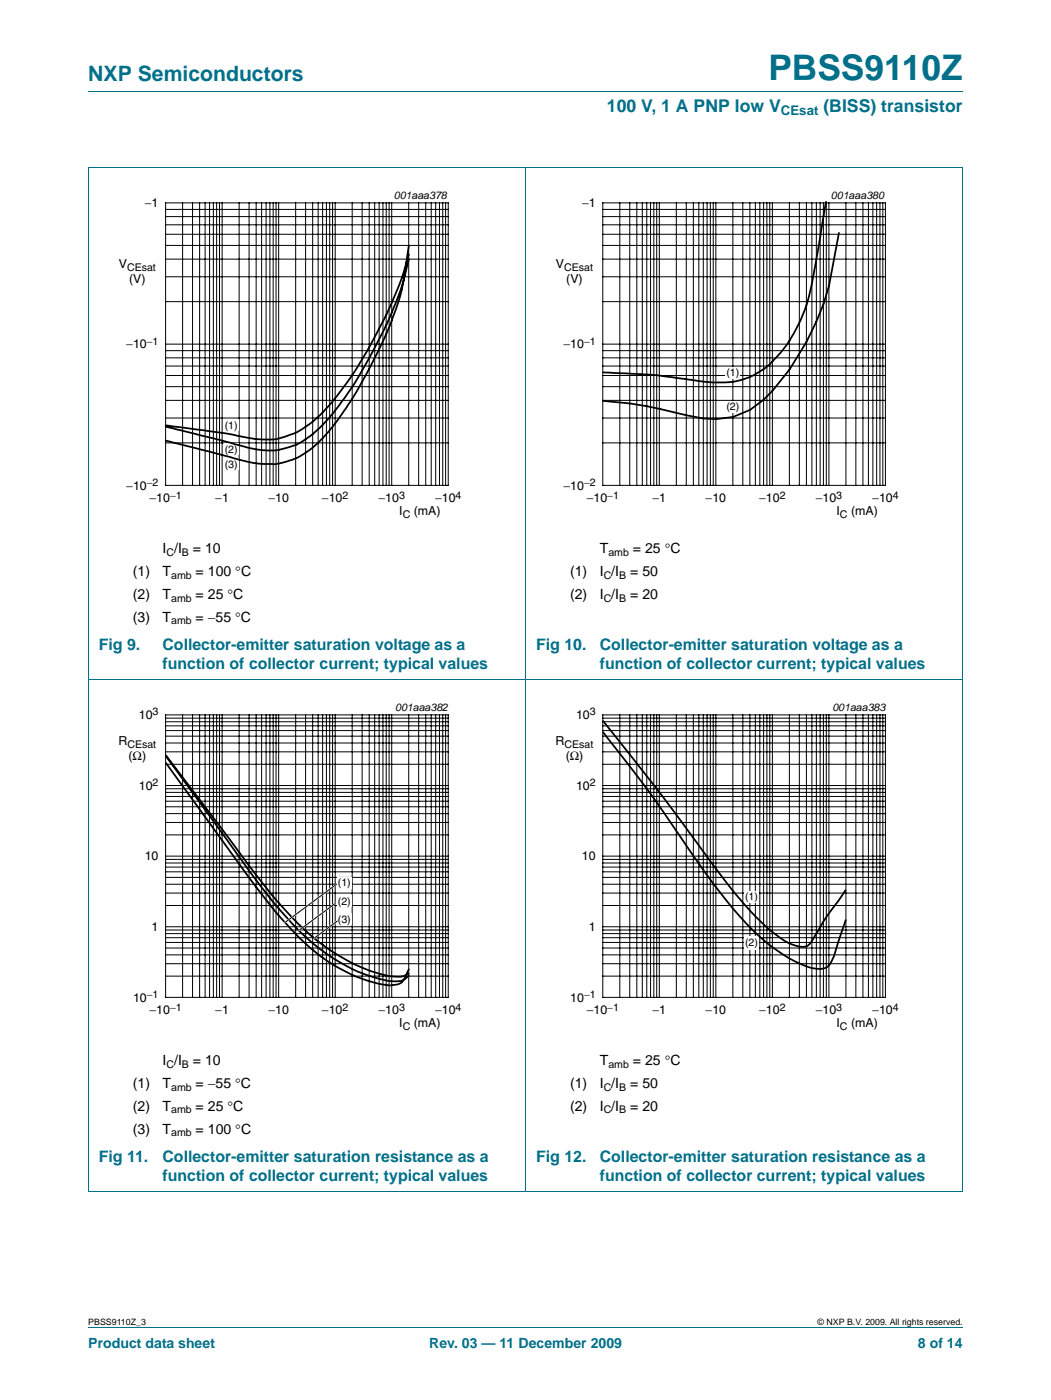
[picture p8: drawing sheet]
<svg xmlns="http://www.w3.org/2000/svg" width="210mm" height="280mm" viewBox="0 0 210 280" stroke-linecap="round" stroke-linejoin="round" font-family="sans-serif">
<path d="M17.6 18.3h174.7M17.6 33.5h174.7M17.6 33.5v204.6M104.9 33.4v204.7M192.3 33.5v204.6M17.6 135.8h174.7M17.6 238.1h174.7M17.6 265.3h174.7" fill="none" stroke="#00708a" stroke-width=".2"/>
<path d="M20.4 37.7h81.8v66.3h-81.8z" fill="none" stroke="#fff" stroke-width=".2"/>
<g fill="none" stroke="#000" stroke-width=".2">
<path d="M33.1 40.5h56.4v56.5h-56.4zM33.1 55.3h56.4M33.1 51.8h56.4M33.1 49h56.4M33.1 46.8h56.4M33.1 44.9h56.4M33.1 43.3h56.4M33.1 41.8h56.4M36.5 40.5v56.5M38.5 40.5v56.5M39.9 40.5v56.5M41 40.5v56.5"/>
<path d="M41.9 40.5v56.5M42.6 40.5v56.5M43.3 40.5v56.5M43.8 40.5v56.5M44.4 40.5v56.5M47.8 40.5v56.5M49.7 40.5v56.5M51.2 40.5v56.5M52.3 40.5v56.5M53.1 40.5v56.5M53.9 40.5v56.5M54.6 40.5v56.5"/>
<path d="M55.1 40.5v56.5M55.7 40.5v56.5M59 40.5v56.5M61 40.5v56.5M62.4 40.5v56.5M63.5 40.5v56.5M64.4 40.5v56.5M65.2 40.5v56.5M65.8 40.5v56.5M66.4 40.5v56.5M66.9 40.5v56.5M70.3 40.5v56.5"/>
<path d="M72.3 40.5v56.5M73.7 40.5v56.5M74.8 40.5v56.5M75.7 40.5v56.5M76.5 40.5v56.5M77.1 40.5v56.5M77.7 40.5v56.5M78.2 40.5v56.5M81.6 40.5v56.5M83.6 40.5v56.5M85 40.5v56.5M86.1 40.5v56.5"/>
<path d="M87 40.5v56.5M87.8 40.5v56.5M88.4 40.5v56.5M89 40.5v56.5M33.1 77.3h56.4M33.1 75h56.4M33.1 73.1h56.4M33.1 71.5h56.4M33.1 70.1h56.4M33.1 68.8h56.4M33.1 60.3h56.4M33.1 88.5h56.4"/>
<path d="M33.1 83.5h56.4M33.1 80h56.4"/>
</g>
<g fill="#fff">
<path d="M44.7 83.8h2.9v2.4h-2.9z"/>
<path d="M44.7 88.6h2.9v2.3h-2.9z"/>
<path d="M44.7 91.5h2.9v2.4h-2.9z"/>
</g>
<path d="M81.6 49.1l-.1 1.1a47.7 47.7 0 0 1-2.8 12.6 90.9 90.9 0 0 1-13.1 23.4 16.2 16.2 0 0 1-10.5 6.5l-.5 .1a23 23 0 0 1-7.8-1.2l-13.7-3.6M81.6 51.8l-1.2 4.7a69.1 69.1 0 0 1-4.7 11.2l-1.9 3.8a59.8 59.8 0 0 1-10.4 14.4 14.1 14.1 0 0 1-14.7 3.3l-15.6-3.9M81.6 50.8a57.4 57.4 0 0 1-3.8 10.7l-3.8 7.4a60.6 60.6 0 0 1-11.1 14.9l-1.1 1-2.4 1.5-4 1.4a12 12 0 0 1-4.6 0l-6.9-1.3-10.8-1.4" fill="none" stroke="#000" stroke-width=".35"/>
<path d="M107.7 37.7h81.8v66.3h-81.8z" fill="none" stroke="#fff" stroke-width=".2"/>
<g fill="none" stroke="#000" stroke-width=".2">
<path d="M120.4 40.5h56.4v56.5h-56.4zM120.4 55.3h56.4M120.4 51.8h56.4M120.4 49h56.4M120.4 46.8h56.4M120.4 44.9h56.4M120.4 43.3h56.4M120.4 41.8h56.4M123.8 40.5v56.5M125.8 40.5v56.5M127.2 40.5v56.5M128.3 40.5v56.5"/>
<path d="M129.2 40.5v56.5M129.9 40.5v56.5M130.6 40.5v56.5M131.2 40.5v56.5M131.7 40.5v56.5M135.1 40.5v56.5M137.1 40.5v56.5M138.5 40.5v56.5M139.6 40.5v56.5M140.5 40.5v56.5M141.2 40.5v56.5M141.9 40.5v56.5"/>
<path d="M142.4 40.5v56.5M143 40.5v56.5M146.4 40.5v56.5M148.4 40.5v56.5M149.8 40.5v56.5M150.9 40.5v56.5M151.7 40.5v56.5M152.5 40.5v56.5M153.2 40.5v56.5M153.7 40.5v56.5M154.3 40.5v56.5M157.7 40.5v56.5"/>
<path d="M159.6 40.5v56.5M161.1 40.5v56.5M162.1 40.5v56.5M163 40.5v56.5M163.8 40.5v56.5M164.5 40.5v56.5M165 40.5v56.5M165.5 40.5v56.5M168.9 40.5v56.5M170.9 40.5v56.5M172.3 40.5v56.5M173.4 40.5v56.5"/>
<path d="M174.3 40.5v56.5M175.1 40.5v56.5M175.7 40.5v56.5M176.3 40.5v56.5M120.4 77.3h56.4M120.4 75h56.4M120.4 73.1h56.4M120.4 71.5h56.4M120.4 70.1h56.4M120.4 68.8h56.4M120.4 60.3h56.4M120.4 88.5h56.4"/>
<path d="M120.4 83.5h56.4M120.4 80h56.4"/>
</g>
<g fill="#fff">
<path d="M144.9 73.3h2.9v2.3h-2.9z"/>
<path d="M144.9 80.1h2.9v2.3h-2.9z"/>
</g>
<path d="M165 40.3l-1.5 9.2a77.8 77.8 0 0 1-2.8 12.5 27.6 27.6 0 0 1-6.9 10.8 14.9 14.9 0 0 1-9.2 3.6l-3.4-.1-10.1-1.3-10.7-.6M167.5 46.5l-1.9 10.6a52 52 0 0 1-13.1 22.8 14.1 14.1 0 0 1-12 3.7l-3.4-.6a82.4 82.4 0 0 0-16.7-2.9M33.1 152.4l15.6 21.5 4.9 6.6 1.8 2.1 4 4.4 3.3 3a28.5 28.5 0 0 0 15.4 6.9l.4-.1a2.38 2.38 0 0 0 2.3-1.3l.9-1.8M33.1 151.1l20.2 27.6 2.1 2.6 4 4.4 3.8 3.4a30.5 30.5 0 0 0 15.1 7h.4a3.2 3.2 0 0 0 3-1.1M33.1 150.9l18.5 24.5 2.8 3.6 5 5.5 3.8 3.3a33.3 33.3 0 0 0 15 7.3 4.8 4.8 0 0 0 3.5-.6" fill="none" stroke="#000" stroke-width=".35"/>
<path d="M20.4 140h81.8v66.4h-81.8z" fill="none" stroke="#fff" stroke-width=".2"/>
<g fill="none" stroke="#000" stroke-width=".2">
<path d="M33.1 142.9h56.4v56.4h-56.4zM33.1 159.2h56.4M33.1 158.3h56.4M33.1 157.6h56.4M33.1 157h56.4M33.1 152.7h56.4M33.1 150.2h56.4M33.1 148.5h56.4M33.1 147.1h56.4M33.1 146h56.4M33.1 145h56.4M33.1 144.2h56.4"/>
<path d="M33.1 143.5h56.4M36.5 142.9v56.4M38.5 142.9v56.4M39.9 142.9v56.4M41 142.9v56.4M41.9 142.9v56.4M42.6 142.9v56.4M43.3 142.9v56.4M43.8 142.9v56.4M44.4 142.9v56.4M47.8 142.9v56.4M49.7 142.9v56.4"/>
<path d="M51.2 142.9v56.4M52.3 142.9v56.4M53.1 142.9v56.4M53.9 142.9v56.4M54.6 142.9v56.4M55.1 142.9v56.4M55.7 142.9v56.4M59 142.9v56.4M61 142.9v56.4M62.4 142.9v56.4M63.5 142.9v56.4M64.4 142.9v56.4"/>
<path d="M65.2 142.9v56.4M65.8 142.9v56.4M66.4 142.9v56.4M66.9 142.9v56.4M70.3 142.9v56.4M72.3 142.9v56.4M73.7 142.9v56.4M74.8 142.9v56.4M75.7 142.9v56.4M76.5 142.9v56.4M77.1 142.9v56.4M77.7 142.9v56.4"/>
<path d="M78.2 142.9v56.4M81.6 142.9v56.4M83.6 142.9v56.4M85 142.9v56.4M86.1 142.9v56.4M87 142.9v56.4M87.8 142.9v56.4M88.4 142.9v56.4M89 142.9v56.4M33.1 178.5h56.4M33.1 176.7h56.4M33.1 175.3h56.4"/>
<path d="M33.1 174.2h56.4M33.1 173.3h56.4M33.1 172.4h56.4M33.1 171.7h56.4M33.1 171.1h56.4M33.1 166.8h56.4M33.1 164.3h56.4M33.1 162.6h56.4M33.1 161.2h56.4M33.1 160.1h56.4M33.1 195.1h56.4M33.1 192.6h56.4"/>
<path d="M33.1 190.8h56.4M33.1 189.4h56.4M33.1 188.3h56.4M33.1 187.4h56.4M33.1 186.6h56.4M33.1 185.8h56.4M33.1 185.2h56.4M33.1 180.9h56.4"/>
</g>
<g fill="#fff">
<path d="M67.3 175.2h2.9v2.3h-2.9z"/>
<path d="M67.3 178.9h2.9v2.3h-2.9z"/>
<path d="M67.3 182.5h2.9v2.3h-2.9z"/>
</g>
<path d="M67.2 176.7l-10.3 7.6M66.9 180.5l-7.3 5.5M67.4 184l-4.6 3.4" fill="none" stroke="#fff" stroke-width=".35"/>
<g fill="none" stroke="#000" stroke-width=".2">
<path d="M120.4 142.9h56.4v56.4h-56.4zM120.4 159.2h56.4M120.4 158.3h56.4M120.4 157.6h56.4M120.4 157h56.4M120.4 152.7h56.4M120.4 150.2h56.4M120.4 148.5h56.4M120.4 147.1h56.4M120.4 146h56.4M120.4 145h56.4M120.4 144.2h56.4"/>
<path d="M120.4 143.5h56.4M123.8 142.9v56.4M125.8 142.9v56.4M127.2 142.9v56.4M128.3 142.9v56.4M129.2 142.9v56.4M129.9 142.9v56.4M130.6 142.9v56.4M131.2 142.9v56.4M131.7 142.9v56.4M135.1 142.9v56.4M137.1 142.9v56.4"/>
<path d="M138.5 142.9v56.4M139.6 142.9v56.4M140.5 142.9v56.4M141.2 142.9v56.4M141.9 142.9v56.4M142.4 142.9v56.4M143 142.9v56.4M146.4 142.9v56.4M148.4 142.9v56.4M149.8 142.9v56.4M150.9 142.9v56.4M151.7 142.9v56.4"/>
<path d="M152.5 142.9v56.4M153.2 142.9v56.4M153.7 142.9v56.4M154.3 142.9v56.4M157.7 142.9v56.4M159.6 142.9v56.4M161.1 142.9v56.4M162.1 142.9v56.4M163 142.9v56.4M163.8 142.9v56.4M164.5 142.9v56.4M165 142.9v56.4"/>
<path d="M165.5 142.9v56.4M168.9 142.9v56.4M170.9 142.9v56.4M172.3 142.9v56.4M173.4 142.9v56.4M174.3 142.9v56.4M175.1 142.9v56.4M175.7 142.9v56.4M176.3 142.9v56.4M67.2 176.7l-10.3 7.6M120.4 178.5h56.4M120.4 176.7h56.4"/>
<path d="M120.4 175.3h56.4M120.4 174.2h56.4M120.4 173.3h56.4M120.4 172.4h56.4M120.4 171.7h56.4M120.4 171.1h56.4M120.4 166.8h56.4M120.4 164.3h56.4M120.4 162.6h56.4M120.4 161.2h56.4M120.4 160.1h56.4M66.9 180.5l-7.3 5.5"/>
<path d="M67.4 184l-4.6 3.4M120.4 195.1h56.4M120.4 192.6h56.4M120.4 190.8h56.4M120.4 189.4h56.4M120.4 188.3h56.4M120.4 187.4h56.4M120.4 186.6h56.4M120.4 185.8h56.4M120.4 185.2h56.4M120.4 180.9h56.4"/>
</g>
<path d="M107.7 140h81.8v66.4h-81.8z" fill="none" stroke="#fff" stroke-width=".2"/>
<g fill="#fff">
<path d="M148.7 178h2.8v2.3h-2.8z"/>
<path d="M148.7 187.1h2.8v2.6h-2.8z"/>
</g>
<path d="M120.4 146.3l9 11.5 9.8 14.3 4.7 6.4a48.7 48.7 0 0 0 11.1 11.3 18 18 0 0 0 8.4 3.8 2.59 2.59 0 0 0 2.9-2.1l2.6-7.7M120.4 144l12.1 15.3 11.4 15.5a68.5 68.5 0 0 0 9.6 10.9l.6 .4a11.9 11.9 0 0 0 6 3.1 2.2 2.2 0 0 0 2.3-1.6l2.5-4.2 4-5.6" fill="none" stroke="#000" stroke-width=".35"/>
<text font-size="7" fill="#00708a" x="153.5" y="16">PBSS9110Z</text>
<text font-size="4.2" fill="#00708a" x="17.6" y="16.2">NXP Semiconductors</text>
<g font-size="3.5" fill="#00708a">
<text x="121.2" y="22.4">100 V, 1 A PNP low V</text>
<text x="164.4" y="22.4">(BISS) transistor</text>
</g>
<g font-size="3.2" fill="#00708a">
<text x="19.7" y="129.8">Fig 9.</text>
<text x="32.5" y="129.8">Collector-emitter saturation voltage as a</text>
<text x="107.1" y="129.8">Fig 10.</text>
<text x="119.8" y="129.8">Collector-emitter saturation voltage as a</text>
<text x="32.4" y="133.7">function of collector current; typical values</text>
<text x="119.8" y="133.7">function of collector current; typical values</text>
<text x="19.7" y="232.1">Fig 11.</text>
<text x="32.5" y="232.1">Collector-emitter saturation resistance as a</text>
<text x="107.1" y="232.1">Fig 12.</text>
<text x="119.8" y="232.1">Collector-emitter saturation resistance as a</text>
<text x="32.4" y="236">function of collector current; typical values</text>
<text x="119.8" y="236">function of collector current; typical values</text>
</g>
<g font-size="2.8">
<text x="32.4" y="110.5">I /I</text>
<text x="38.5" y="110.5">= 10</text>
<text x="119.8" y="110.5">T</text>
<text x="126.4" y="110.5">= 25 °C</text>
<text x="26.5" y="119.7">(2)</text>
<text x="26.5" y="115.1">(1)</text>
<text x="32.4" y="119.7">T</text>
<text x="32.4" y="115.1">T</text>
<text x="39.1" y="115.1">= 100 °C</text>
<text x="39.1" y="119.7">= 25 °C</text>
<text x="113.9" y="119.7">(2)</text>
<text x="113.9" y="115.1">(1)</text>
<text x="119.8" y="119.7">I /I</text>
<text x="119.8" y="115.1">I /I</text>
<text x="125.9" y="115.1">= 50</text>
<text x="125.9" y="119.7">= 20</text>
<text x="26.5" y="124.3">(3)</text>
<text x="32.4" y="124.3">T</text>
<text x="39.1" y="124.3">= −55 °C</text>
<text x="32.4" y="212.8">I /I</text>
<text x="38.5" y="212.8">= 10</text>
<text x="119.8" y="212.8">T</text>
<text x="126.4" y="212.8">= 25 °C</text>
<text x="26.5" y="222">(2)</text>
<text x="26.5" y="217.4">(1)</text>
<text x="32.4" y="222">T</text>
<text x="32.4" y="217.4">T</text>
<text x="39.1" y="217.4">= −55 °C</text>
<text x="39.1" y="222">= 25 °C</text>
<text x="113.9" y="222">(2)</text>
<text x="113.9" y="217.4">(1)</text>
<text x="119.8" y="222">I /I</text>
<text x="119.8" y="217.4">I /I</text>
<text x="125.9" y="217.4">= 50</text>
<text x="125.9" y="222">= 20</text>
<text x="26.5" y="226.6">(3)</text>
<text x="32.4" y="226.6">T</text>
<text x="39.1" y="226.6">= 100 °C</text>
</g>
<g font-size="2.8" fill="#00708a">
<text x="17.6" y="269.3">Product data sheet</text>
<text x="85.7" y="269.3">Rev. 03 — 11 December 2009</text>
<text x="183.3" y="269.3">8 of 14</text>
</g>
<text font-size="2.6" fill="#00708a" x="156" y="23.1">CEsat</text>
<g font-size="2.5">
<text x="28.9" y="41.4">−1</text>
<text x="116.2" y="41.4">−1</text>
<text x="23.7" y="53.6">V</text>
<text x="111" y="53.6">V</text>
<text x="25.8" y="56.6">(V)</text>
<text x="113.1" y="56.6">(V)</text>
<text x="25.2" y="69.6">−10</text>
<text x="112.5" y="69.6">−10</text>
<text x="25.2" y="97.8">−10</text>
<text x="29.9" y="100.4">−10</text>
<text x="43" y="100.4">−1</text>
<text x="53.6" y="100.4">−10</text>
<text x="64.3" y="100.4">−10</text>
<text x="75.6" y="100.4">−10</text>
<text x="86.9" y="100.4">−10</text>
<text x="112.5" y="97.8">−10</text>
<text x="117.2" y="100.4">−10</text>
<text x="130.3" y="100.4">−1</text>
<text x="140.9" y="100.4">−10</text>
<text x="151.6" y="100.4">−10</text>
<text x="162.9" y="100.4">−10</text>
<text x="174.2" y="100.4">−10</text>
<text x="79.8" y="102.9">I</text>
<text x="82.7" y="102.9">(mA)</text>
<text x="167.1" y="102.9">I</text>
<text x="170" y="102.9">(mA)</text>
<text x="27.7" y="143.7">10</text>
<text x="115.1" y="143.7">10</text>
<text x="23.7" y="148.9">R</text>
<text x="111" y="148.9">R</text>
<text x="25.7" y="151.9">(Ω)</text>
<text x="113" y="151.9">(Ω)</text>
<text x="27.7" y="157.8">10</text>
<text x="115.1" y="157.8">10</text>
<text x="28.9" y="171.9">10</text>
<text x="116.2" y="171.9">10</text>
<text x="30.3" y="186">1</text>
<text x="117.6" y="186">1</text>
<text x="26.6" y="200.1">10</text>
<text x="29.9" y="202.7">−10</text>
<text x="43" y="202.7">−1</text>
<text x="53.6" y="202.7">−10</text>
<text x="64.3" y="202.7">−10</text>
<text x="75.6" y="202.7">−10</text>
<text x="86.9" y="202.7">−10</text>
<text x="113.9" y="200.1">10</text>
<text x="117.2" y="202.7">−10</text>
<text x="130.3" y="202.7">−1</text>
<text x="140.9" y="202.7">−10</text>
<text x="151.6" y="202.7">−10</text>
<text x="162.9" y="202.7">−10</text>
<text x="174.2" y="202.7">−10</text>
<text x="79.8" y="205.2">I</text>
<text x="82.7" y="205.2">(mA)</text>
<text x="167.1" y="205.2">I</text>
<text x="170" y="205.2">(mA)</text>
</g>
<g font-size="2.1">
<text x="78.6" y="39.7">001aaa378</text>
<text x="166" y="39.7">001aaa380</text>
<text x="25.4" y="54.1">CEsat</text>
<text x="112.7" y="54.1">CEsat</text>
<text x="29.3" y="68.9">−1</text>
<text x="116.6" y="68.9">−1</text>
<text x="145.1" y="75.2">(1)</text>
<text x="145.1" y="82">(2)</text>
<text x="44.9" y="85.8">(1)</text>
<text x="44.9" y="90.5">(2)</text>
<text x="44.9" y="93.4">(3)</text>
<text x="29.3" y="97.1">−2</text>
<text x="34" y="99.6">−1</text>
<text x="68.4" y="99.6">2</text>
<text x="79.7" y="99.6">3</text>
<text x="91" y="99.6">4</text>
<text x="116.6" y="97.1">−2</text>
<text x="121.3" y="99.6">−1</text>
<text x="155.7" y="99.6">2</text>
<text x="167" y="99.6">3</text>
<text x="178.3" y="99.6">4</text>
<text x="80.4" y="103.4">C</text>
<text x="167.8" y="103.4">C</text>
<text x="33.2" y="111">C</text>
<text x="36.3" y="111">B</text>
<text x="121.5" y="111">amb</text>
<text x="34.2" y="115.6">amb</text>
<text x="120.6" y="115.6">C</text>
<text x="123.7" y="115.6">B</text>
<text x="34.2" y="120.2">amb</text>
<text x="34.2" y="124.8">amb</text>
<text x="120.6" y="120.2">C</text>
<text x="123.7" y="120.2">B</text>
<text x="30.5" y="143">3</text>
<text x="78.9" y="142">001aaa382</text>
<text x="117.8" y="143">3</text>
<text x="166.2" y="142">001aaa383</text>
<text x="25.4" y="149.4">CEsat</text>
<text x="112.8" y="149.4">CEsat</text>
<text x="30.5" y="157.1">2</text>
<text x="117.8" y="157.1">2</text>
<text x="67.5" y="177.1">(1)</text>
<text x="148.8" y="179.9">(1)</text>
<text x="67.5" y="180.8">(2)</text>
<text x="67.5" y="184.4">(3)</text>
<text x="148.8" y="189">(2)</text>
<text x="29.3" y="199.4">−1</text>
<text x="34" y="201.9">−1</text>
<text x="68.4" y="201.9">2</text>
<text x="79.7" y="201.9">3</text>
<text x="91" y="201.9">4</text>
<text x="116.6" y="199.4">−1</text>
<text x="121.3" y="201.9">−1</text>
<text x="155.7" y="201.9">2</text>
<text x="167" y="201.9">3</text>
<text x="178.3" y="201.9">4</text>
<text x="80.4" y="205.7">C</text>
<text x="167.8" y="205.7">C</text>
<text x="33.2" y="213.3">C</text>
<text x="36.3" y="213.3">B</text>
<text x="121.5" y="213.3">amb</text>
<text x="34.2" y="217.9">amb</text>
<text x="120.6" y="217.9">C</text>
<text x="123.7" y="217.9">B</text>
<text x="34.2" y="222.5">amb</text>
<text x="34.2" y="227.1">amb</text>
<text x="120.6" y="222.5">C</text>
<text x="123.7" y="222.5">B</text>
</g>
<g font-size="1.8">
<text x="17.6" y="264.7">PBSS9110Z_3</text>
<text x="163.3" y="264.7">© NXP B.V. 2009. All rights reserved.</text>
</g>
</svg>
